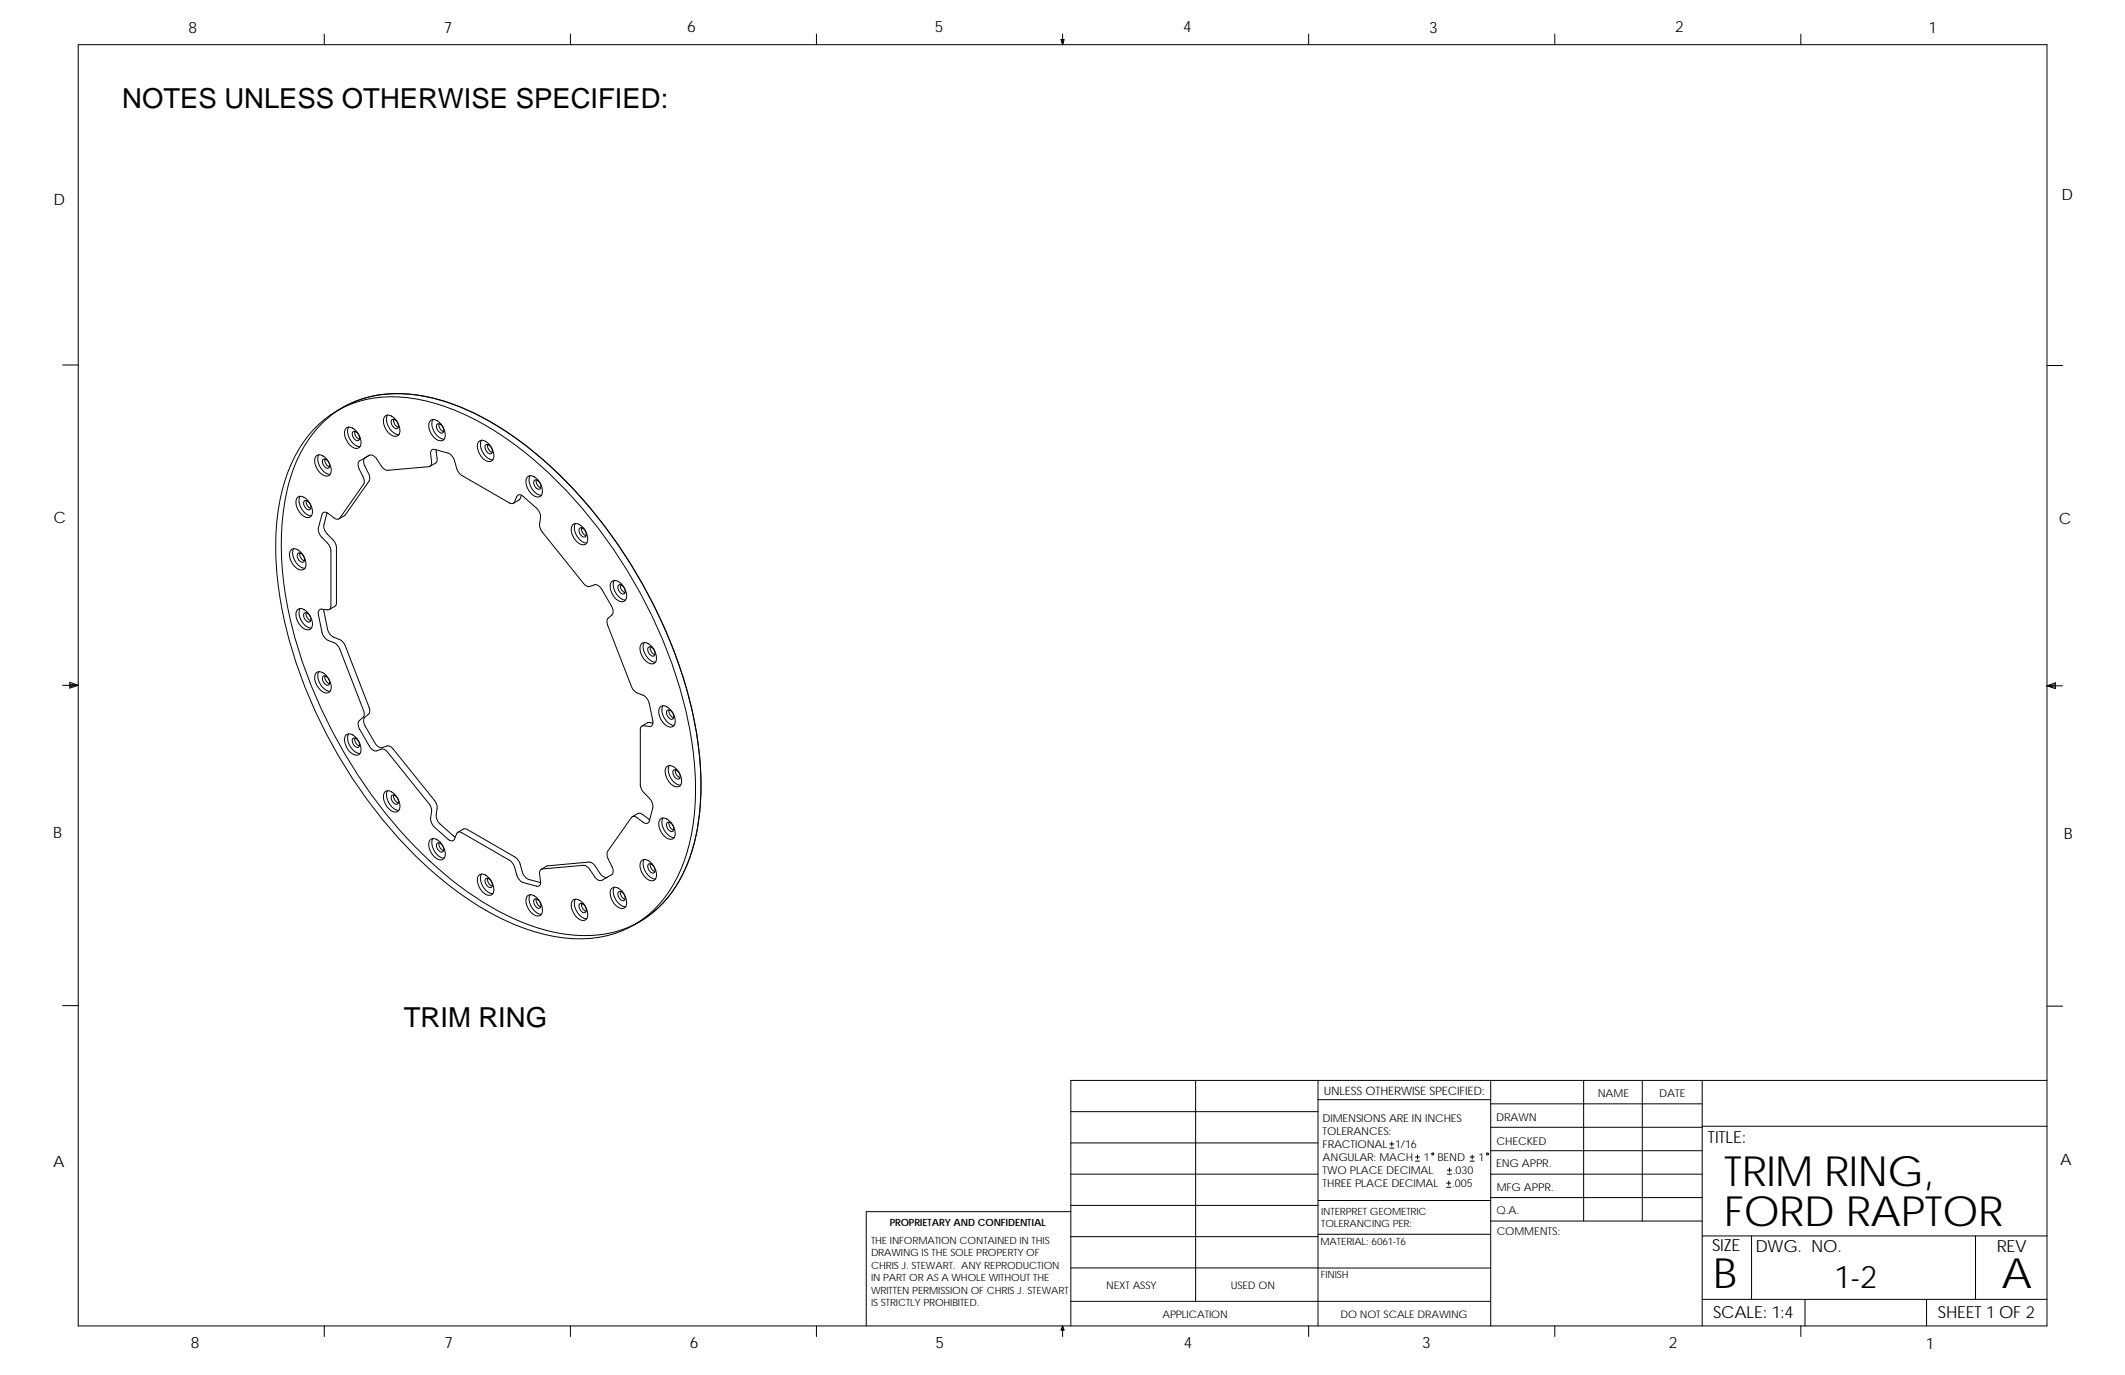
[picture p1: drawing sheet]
<svg xmlns="http://www.w3.org/2000/svg" width="432mm" height="279mm" viewBox="0 0 432 279" stroke-linecap="round" stroke-linejoin="round" font-family="sans-serif">
<g fill="none" stroke="#000" stroke-width=".2">
<path d="M15.9 9.1h400v260.3h-400zM65.9 6.9v2.2M115.9 6.9v2.2M165.9 6.9v2.2M215.6 8h.6l-.3 1.1zM215.7 8l.2 1.1M215.9 6.9v2.2M216 8l-.1 1.1M265.9 6.9v2.2M315.9 6.9v2.2M365.9 6.9v2.2M12.7 74.2h3.2"/>
<path d="M415.9 74.3h3.2M64.2 92.7a1.59 1.59 0 0 1 2.3 .8 2.66 2.66 0 0 1 .5 3 1.64 1.64 0 0 1-2.3-.9 2.65 2.65 0 0 1-.5-2.9zM64.5 86.5a21.6 21.6 0 0 1 17.9-5.7 44.6 44.6 0 0 1 19.5 7.7 91.1 91.1 0 0 1 28.6 32.8 87.4 87.4 0 0 1 10.8 37.1 41.8 41.8 0 0 1-3.6 19.6 21.6 21.6 0 0 1-23.4 12.5 48.8 48.8 0 0 1-23.1-10.6 98.7 98.7 0 0 1-31.8-47.5 66.3 66.3 0 0 1-2.8-28.9 29.3 29.3 0 0 1 7.9-17zM64.8 92.4a3.1 3.1 0 0 0 2.3 4M65.3 86.1a21.6 21.6 0 0 1 18.4-6 46.5 46.5 0 0 1 21.8 9.4 93.3 93.3 0 0 1 28 34.8 84.7 84.7 0 0 1 8.9 32.5 43 43 0 0 1-2.7 18.8 21.9 21.9 0 0 1-16.9 14.2 33.9 33.9 0 0 1-20.2-4 76.8 76.8 0 0 1-25.8-22.5 99.4 99.4 0 0 1-18.9-42.8 52 52 0 0 1 1.7-25.2 26.1 26.1 0 0 1 5.7-9.2zM65.7 93.3a1.18 1.18 0 0 1 1.3 1.5 .54 .54 0 0 1-.6 .4 .54 .54 0 0 1-.5-.4l-.4-.8zM66 93.3a1.52 1.52 0 0 0 1 1.6M68.5 83.5a23.7 23.7 0 0 1 18.8-2.7 52.9 52.9 0 0 1 21.9 11.6 98.7 98.7 0 0 1 32.5 57.7 50.4 50.4 0 0 1-1.6 24.4 23.4 23.4 0 0 1-11.3 13.4M70.3 87.1a1.64 1.64 0 0 1 2.3 .8 2.67 2.67 0 0 1 .5 2.9 1.59 1.59 0 0 1-2.3-.8 2.66 2.66 0 0 1-.5-2.9zM70.8 86.8a3.1 3.1 0 0 0 2.4 4M71.6 87.8a.81 .81 0 0 1 1.3 .6l.1 .3a.58 .58 0 0 1-.2 .8 .58 .58 0 0 1-.8-.3 1.42 1.42 0 0 1-.4-1.4zM72.1 87.7l.2 1 .7 .6"/>
<path d="M73 93.7l2.1-1.2a1.33 1.33 0 0 1 1.5 .8l1 1.6 1 .7 8.5-.8 .4-.2 .2-.4-.2-2.1a.67 .67 0 0 1 .8-.8l2.9 .8 .6 .5a5.4 5.4 0 0 1 1 2.6l.4 .8 .5 .5 10 5.8a.62 .62 0 0 0 .9-.3l.4-1.1a.78 .78 0 0 1 1.3 0l2.7 2.4 .7 .9a3.3 3.3 0 0 1-.1 2.3l.2 .8 .4 .8 8.4 10.5 .6 .5 .5 .1a2.23 2.23 0 0 1 1.6-.3l.6 .4 .4 .5 2 3.4a1.52 1.52 0 0 1 0 1.8l-.7 .6a1.36 1.36 0 0 0-.1 1.4l4.8 12.5 .5 .8a3.3 3.3 0 0 0 1.9 1l.8 .6 .3 .8 .9 4a.71 .71 0 0 1-.7 .9l-1.2-.1a.64 .64 0 0 0-.7 .8v11.3l.2 .7 .5 .8a5.7 5.7 0 0 1 1.7 2l.2 1.1-.8 2.7a.73 .73 0 0 1-1.2 .2l-1.2-.9a.77 .77 0 0 0-1.2-.1l-4.9 7v1l.9 2a1.34 1.34 0 0 1 0 1.7l-2 1.1a1.34 1.34 0 0 1-1.5-.8l-1.1-1.6-.4-.4-.6-.3-8.5 .8-.3 .1-.2 .4 .2 2.2a.65 .65 0 0 1-.9 .8l-2.9-.8-.6-.5a5.4 5.4 0 0 1-.9-2.6l-.4-.8-.5-.5-9.9-5.7a.66 .66 0 0 0-1 .2l-.4 1.1a.78 .78 0 0 1-1.4 0l-2.7-2.4-.6-.9a3 3 0 0 1 0-2.3l-.1-.8-.5-.8-8.3-10.5-.6-.5-.6-.1a1.81 1.81 0 0 1-1.9 .2l-.6-.8-2.1-3.6a1.43 1.43 0 0 1 0-1.6l.9-.7 .1-.6v-.5l-5-12.7-.4-.8a3.3 3.3 0 0 0-1.9-1l-.8-.6-.4-.8-.8-3.8a.78 .78 0 0 1 .7-1.1l1.1 .1a.64 .64 0 0 0 .7-.8v-11.1l-.2-.9-.5-.8a5.1 5.1 0 0 1-1.7-2.1l-.1-.8 .7-2.9a.71 .71 0 0 1 1.3-.2l1.4 1.1 .4 .1 .4-.1 5-7 .1-.4v-.6l-1.1-2.3a1.36 1.36 0 0 1 .1-1.4zM75.1 92.5l-.9 .5a1.33 1.33 0 0 0-.1 1.7l.9 1.7 .1 .6v.6l-4.9 7-1.3 .9M78.2 84.6a1.38 1.38 0 0 1 2 .5 3 3 0 0 1 .8 3.3 1.76 1.76 0 0 1-2.4-.8 2.65 2.65 0 0 1-.4-3zM78.8 84.3a3.1 3.1 0 0 0 2.2 4M79.6 85.3a1.18 1.18 0 0 1 1.3 1.5 .54 .54 0 0 1-.5 .3 .54 .54 0 0 1-.5-.4l-.4-.8zM80 85.2a1.48 1.48 0 0 0 .9 1.6M87.4 85.5a1.38 1.38 0 0 1 2.1 .5 3 3 0 0 1 .7 3.3 1.77 1.77 0 0 1-2.3-.8 2.65 2.65 0 0 1-.5-3zM88 85.3a3.1 3.1 0 0 0 2.3 3.9M88.5 94.1l-1.1 .6M88.6 91.4l.2 2-.1 .5-.2 .2M88.8 86.2a1.18 1.18 0 0 1 1.3 1.5 .54 .54 0 0 1-.5 .3 .54 .54 0 0 1-.5-.3l-.4-.9zM89.2 86.1a1.59 1.59 0 0 0 .9 1.6"/>
<path d="M97.4 89.6a2 2 0 0 1 2.4 1.3 2.14 2.14 0 0 1 .1 2.8 1.86 1.86 0 0 1-2.3-1.3 3 3 0 0 1-.5-2.4zM97.8 89.5a3.1 3.1 0 0 0 2.3 3.9M98.7 90.4a1.16 1.16 0 0 1 1.1 .5 1.16 1.16 0 0 1 0 1.3 1.26 1.26 0 0 1-1.1-1.8zM99.1 90.3l.2 1.1 .7 .5M107.1 96.9a1.38 1.38 0 0 1 2.1 .5 3 3 0 0 1 .8 3.3 1.78 1.78 0 0 1-2.4-.8 2.64 2.64 0 0 1-.5-3zM107.7 96.7a3.1 3.1 0 0 0 2.3 3.9M108.6 97.6a1.16 1.16 0 0 1 1.3 1.5 .55 .55 0 0 1-.5 .3 .55 .55 0 0 1-.5-.3l-.4-.9zM109 97.5a1.48 1.48 0 0 0 .9 1.6M59.1 111.8a1.36 1.36 0 0 1 2.1 .4 2.99 2.99 0 0 1 .7 3.4 1.76 1.76 0 0 1-2.3-.8 2.7 2.7 0 0 1-.5-3zM59.7 111.5a3.1 3.1 0 0 0 2.3 4M60.4 101.1a1.63 1.63 0 0 1 2.3 .8 2.65 2.65 0 0 1 .5 3 1.36 1.36 0 0 1-2-.5 3 3 0 0 1-.8-3.3zM60.5 112.6l.2-.2a1.24 1.24 0 0 1 .9 1.8 1.28 1.28 0 0 1-1.1-1.6z"/>
<path d="M60.9 112.4l.2 1 .7 .6M61 100.8a3.1 3.1 0 0 0 2.3 4M61.8 101.8a1.16 1.16 0 0 1 1.2 .5 1.16 1.16 0 0 1-.1 1.3 1.28 1.28 0 0 1-1.1-1.8zM62.2 101.7a1.59 1.59 0 0 0 .9 1.6M66.5 104.2l-.7 2.6 .1 .8a5.2 5.2 0 0 0 1.7 2.1l.6 .8 .2 .8v11.2l-.3 .7-1.2 .7M106 100.6l-.5 1-1.2 .7M116.4 106.7a1.38 1.38 0 0 1 2 .4 3 3 0 0 1 .8 3.3 1.77 1.77 0 0 1-2.4-.8 2.64 2.64 0 0 1-.4-2.9zM116.9 106.4a3.1 3.1 0 0 0 2.3 4M117.8 107.3a1.18 1.18 0 0 1 1.3 1.5 .55 .55 0 0 1-.5 .3 .55 .55 0 0 1-.5-.3l-.4-.8zM118.2 107.2l-.1 .4 .3 .7 .7 .5M124.4 118.1a2.01 2.01 0 0 1 2.4 1.3 2.14 2.14 0 0 1 .1 2.8 1.86 1.86 0 0 1-2.3-1.3 3.1 3.1 0 0 1-.5-2.4zM124.8 117.9a3.1 3.1 0 0 0 2.3 4"/>
<path d="M125.6 119a.84 .84 0 0 1 1.3 .6l.1 .8-.2 .3a1.26 1.26 0 0 1-1.2-1.7zM126.1 118.8l.2 1 .7 .6M12.7 139.3h3.2M14.2 138.6l1.7 .7-1.7 .5zM14.2 139l1.7 .3M15.9 139.3l-1.7 .2M60.4 123.9a1.59 1.59 0 0 1 2.3 .9 2.66 2.66 0 0 1 .5 2.9 1.64 1.64 0 0 1-2.3-.8 2.65 2.65 0 0 1-.5-3zM61 123.7a3.1 3.1 0 0 0 2.3 3.9M61.8 124.6a1.18 1.18 0 0 1 1.4 1.5 .54 .54 0 0 1-.6 .3 .54 .54 0 0 1-.5-.4l-.4-.8zM62.2 124.5a1.59 1.59 0 0 0 .9 1.6M64.2 136.8a1.63 1.63 0 0 1 2.3 .8 2.66 2.66 0 0 1 .5 2.9 1.36 1.36 0 0 1-2-.4 3 3 0 0 1-.8-3.3zM64.8 136.5a3.1 3.1 0 0 0 2.3 4"/>
<path d="M65.7 137.4a1.16 1.16 0 0 1 1.1 .6 1.16 1.16 0 0 1 0 1.2 1.28 1.28 0 0 1-1.1-1.8zM65.8 123.8l.8 4.3 .4 .7a3.4 3.4 0 0 0 2 1.2l.7 .5 .5 .8 4.9 12.6v.6l-.1 .5a2.18 2.18 0 0 0-1.1 1.2l.2 1.1 2.2 3.9a1.47 1.47 0 0 0 1.4 .7l1.1-.3 .5 .1 .4 .3 8.6 10.6 .4 .8a3.4 3.4 0 0 1-.1 2.1l.2 1.1 .5 .7 3.2 2.8M66 137.4a1.51 1.51 0 0 0 1 1.6M130.3 130.9a1.38 1.38 0 0 1 2.1 .4 3 3 0 0 1 .7 3.3 1.78 1.78 0 0 1-2.3-.8 2.65 2.65 0 0 1-.5-2.9zM130.9 130.6a3.1 3.1 0 0 0 2.3 4M131.8 131.5a1.18 1.18 0 0 1 1.3 1.5 .54 .54 0 0 1-.6 .4 .54 .54 0 0 1-.5-.4l-.4-.9zM132.1 131.4a1.52 1.52 0 0 0 1 1.7M415.9 139.4l1.8 .2M415.9 139.4l1.8-.7v1.2zM415.9 139.4h3.2M417.7 139.1l-1.8 .3M70.5 149.3a1.91 1.91 0 0 1 2.2 1 2.96 2.96 0 0 1 .4 2.9 1.57 1.57 0 0 1-2.2-.6 3.6 3.6 0 0 1-.8-3z"/>
<path d="M70.8 149.1a3.1 3.1 0 0 0 2.4 4M71.6 150.2l.3-.2a1.25 1.25 0 0 1 .9 1.8 1.28 1.28 0 0 1-1.2-1.6zM72.1 150l.2 1 .7 .6M132.7 146.9l-1-.1-1.3 .7M134.1 143.7a1.62 1.62 0 0 1 2.4 .8 2.78 2.78 0 0 1 .4 3 1.38 1.38 0 0 1-2-.5 3 3 0 0 1-.8-3.3zM134.7 143.4a3.1 3.1 0 0 0 2.3 4M135.6 144.3a1.16 1.16 0 0 1 1.3 1.5 .54 .54 0 0 1-.5 .4 .54 .54 0 0 1-.6-.4l-.4-.8zM135.6 155.7a1.93 1.93 0 0 1 2.3 1 2.95 2.95 0 0 1 .3 2.9 1.53 1.53 0 0 1-2.1-.5 3.6 3.6 0 0 1-.8-3zM136 144.3a1.51 1.51 0 0 0 .9 1.6M136 155.6a3.1 3.1 0 0 0 2.3 3.9M136.8 156.6a.84 .84 0 0 1 1.3 .6l.1 .8-.2 .3a1.25 1.25 0 0 1-1.2-1.7zM137.2 156.4v.1a1.49 1.49 0 0 0 1 1.5"/>
<path d="M78.2 161a1.63 1.63 0 0 1 2.3 .8 2.65 2.65 0 0 1 .5 2.9 1.36 1.36 0 0 1-2-.4 2.99 2.99 0 0 1-.8-3.3zM78.8 160.7a3.1 3.1 0 0 0 2.2 4M79.6 161.6a1.16 1.16 0 0 1 1.2 .6 1.16 1.16 0 0 1-.1 1.2 1.26 1.26 0 0 1-1.1-1.8zM80 161.5v.1a1.51 1.51 0 0 0 .9 1.6M87.4 170.7a1.6 1.6 0 0 1 2.3 .8 2.65 2.65 0 0 1 .5 3 1.36 1.36 0 0 1-2-.5 2.97 2.97 0 0 1-.8-3.3zM88 170.4a3.1 3.1 0 0 0 2.3 4M88.8 171.3a1.16 1.16 0 0 1 1.2 .6 1.16 1.16 0 0 1-.1 1.2 1.26 1.26 0 0 1-1.1-1.8zM89.2 171.3a1.53 1.53 0 0 0 .9 1.6M93 169.1l1.2-.6 .8 .1 9.8 5.6 .5 .5 .4 .9a5.3 5.3 0 0 0 .9 2.5l.9 .6 2.4 .6M97.4 177.8a1.91 1.91 0 0 1 2.3 1 2.96 2.96 0 0 1 .4 2.9 1.56 1.56 0 0 1-2.2-.6 3.5 3.5 0 0 1-.8-3zM97.8 177.6a3.1 3.1 0 0 0 2.3 4M98.6 178.7l.3-.2a1.25 1.25 0 0 1 .9 1.8 1.28 1.28 0 0 1-1.2-1.6z"/>
<path d="M99.1 178.5l.2 1 .7 .6M110 176.7l1.3-.8 8.5-.7 .6 .2 .4 .4 1.3 1.9a1.31 1.31 0 0 0 1.3 .5M128.5 165.9l1.4-.7 .7 .3 1.4 1.1M130.3 174.9a1.62 1.62 0 0 1 2.4 .8 2.69 2.69 0 0 1 .4 3 1.36 1.36 0 0 1-2-.5 3 3 0 0 1-.8-3.3zM130.9 174.6a3.1 3.1 0 0 0 2.3 4M131.8 175.6a1.16 1.16 0 0 1 1.1 .5 1.16 1.16 0 0 1 0 1.3 1.25 1.25 0 0 1-1.1-1.8zM132.1 175.5a1.51 1.51 0 0 0 1 1.6M134.1 166.5a1.38 1.38 0 0 1 2.1 .5 3 3 0 0 1 .7 3.3 1.78 1.78 0 0 1-2.3-.8 2.65 2.65 0 0 1-.5-3zM134.7 166.2a3.1 3.1 0 0 0 2.3 4M135.6 167.2a1.16 1.16 0 0 1 1.3 1.4 .54 .54 0 0 1-.5 .4 .54 .54 0 0 1-.6-.4l-.4-.8zM136 167.1a1.52 1.52 0 0 0 .9 1.6M107.1 182.1a1.66 1.66 0 0 1 2.4 .8 2.77 2.77 0 0 1 .5 3 1.38 1.38 0 0 1-2.1-.5 3 3 0 0 1-.8-3.3z"/>
<path d="M107.7 181.8a3.1 3.1 0 0 0 2.3 4M108.6 182.7a1.16 1.16 0 0 1 1.1 .6 1.16 1.16 0 0 1 0 1.2 1.25 1.25 0 0 1-1.1-1.8zM109 182.7a1.51 1.51 0 0 0 .9 1.6M116.4 183a1.38 1.38 0 0 1 2 .5 3.1 3.1 0 0 1 .8 3.3 1.47 1.47 0 0 1-2.1-.5 3 3 0 0 1-.7-3.3zM116.9 182.7a3.1 3.1 0 0 0 2.3 4M117.8 183.6a1.16 1.16 0 0 1 1.1 .6 1.16 1.16 0 0 1 0 1.2 1.25 1.25 0 0 1-1.1-1.8zM118.2 183.6a1.51 1.51 0 0 0 .9 1.6M124.4 180.4a1.91 1.91 0 0 1 2.3 1 2.99 2.99 0 0 1 .4 2.9 1.57 1.57 0 0 1-2.2-.5 3.6 3.6 0 0 1-.8-3zM124.8 180.3a3.1 3.1 0 0 0 2.3 4M125.6 181.3l.3-.2a1.25 1.25 0 0 1 .9 1.9 1.28 1.28 0 0 1-1.2-1.7zM126.1 181.1v.4a1.54 1.54 0 0 0 .9 1.3M12.7 204.3h3.2"/>
<path d="M243 219.5v44.9M267.8 219.5v49.9M302.9 219.5v49.9M321.8 219.5v28.6M333.7 219.5v28.6M345.9 219.5v49.9M415.9 219.5h-198.3v49.9M415.9 204.4h3.2M217.6 225.9h50.2M217.6 238.6h50.2M217.6 232.2h50.2M267.8 223.5h35.1"/>
<path d="M282.4 233.3h.8M282.4 232.5h.8M282.8 232v.9M287.6 235.9h.8M287.6 235.1h.8M288 234.7v.8M294.1 238.6h.9M294.1 237.8h.9M294.4 240v.8M294.5 237.3v.9M298.7 235.9h.9M298.7 235.1h.9"/>
<path d="M299.1 234.7v.8M302.9 238.6h43M302.9 224.3h43M302.9 229.1h43M302.9 233.8h43M345.9 228.9h70M217.6 257.6l85.3 .1M217.6 246.2h-41.6v23.2M217.6 244.9h50.2M217.6 251.3h50.2M267.8 243.9h35.1M267.8 250.8h35.1"/>
<path d="M294 241.3h.8M294 240.4h.8M302.9 243.4h43M302.9 248.1h43M345.9 251.1h70M355.9 251.1v12.9M401.4 251.1v12.9M65.9 269.4v2.2M115.9 269.4v2.2M165.9 269.4v2.2M215.9 269.4l.3 .9h-.6zM215.9 269.4v2.2"/>
<path d="M217.6 264.4h85.3M265.9 269.4v2.2M315.9 269.4v2.2M345.9 264h70M365.9 269.4v2.2M366.8 264v5.4M391.5 264v5.4"/>
<circle cx="291.1" cy="234.5" r=".21"/>
<circle cx="302.2" cy="234.5" r=".21"/>
</g>
<g font-size="8.5">
<text x="350.4" y="241">TRIM RING,</text>
<text x="350.4" y="249.1">FORD RAPTOR</text>
<text x="348.1" y="261.7">B</text>
<text x="406.7" y="261.7">A</text>
</g>
<text font-size="6.3" x="372.7" y="261.7">1-2</text>
<g font-size="5.6">
<text x="24.8" y="21.9">NOTES UNLESS OTHERWISE SPECIFIED:</text>
<text x="82.1" y="208.8">TRIM RING</text>
</g>
<g font-size="3.4">
<text x="347" y="232.3">TITLE:</text>
<text x="347.9" y="254.3">SIZE</text>
<text x="356.7" y="254.3">DWG. NO.</text>
<text x="405.7" y="254.4">REV</text>
<text x="348.1" y="267.9">SCALE: 1:4</text>
<text x="393.8" y="267.9">SHEET 1 OF 2</text>
</g>
<g font-size="3.2">
<text x="38.3" y="6.7">8</text>
<text x="90.2" y="6.8">7</text>
<text x="139.7" y="6.5">6</text>
<text x="189.9" y="6.5">5</text>
<text x="240.4" y="6.6">4</text>
<text x="290.4" y="6.7">3</text>
<text x="340.4" y="6.6">2</text>
<text x="391.8" y="6.7">1</text>
<text x="10.9" y="41.6">D</text>
<text x="418.9" y="40.7">D</text>
<text x="10.8" y="106.3">C</text>
<text x="418.4" y="106.4">C</text>
<text x="10.8" y="170.2">B</text>
<text x="419.4" y="170.6">B</text>
<text x="10.8" y="237.2">A</text>
<text x="418.6" y="236.8">A</text>
<text x="38.8" y="273.9">8</text>
<text x="90.3" y="273.9">7</text>
<text x="140.2" y="273.8">6</text>
<text x="190.1" y="273.9">5</text>
<text x="240.5" y="273.8">4</text>
<text x="289" y="273.9">3</text>
<text x="339.1" y="273.9">2</text>
<text x="391.4" y="274.2">1</text>
</g>
<text font-size="2.4" x="269" y="222.4">UNLESS OTHERWISE SPECIFIED:</text>
<g font-size="2.2">
<text x="304" y="227.7">DRAWN</text>
<text x="324.7" y="222.9">NAME</text>
<text x="337.2" y="222.9">DATE</text>
<text x="268.8" y="228">DIMENSIONS ARE IN INCHES</text>
<text x="268.8" y="230.7">TOLERANCES:</text>
<text x="268.8" y="233.3">FRACTIONAL</text>
<text x="283.5" y="233.3">1/16</text>
<text x="304.1" y="232.6">CHECKED</text>
<text x="268.8" y="238.6">TWO PLACE DECIMAL</text>
<text x="268.8" y="236">ANGULAR: MACH</text>
<text x="289.3" y="236">1</text>
<text x="292.1" y="236">BEND</text>
<text x="295.2" y="238.6">.030</text>
<text x="300.4" y="236">1</text>
<text x="304" y="237.2">ENG APPR.</text>
<text x="268.8" y="241.3">THREE PLACE DECIMAL</text>
<text x="295.1" y="241.3">.005</text>
<text x="304.1" y="242">MFG APPR.</text>
<text x="304.1" y="246.7">Q.A.</text>
<text x="304.1" y="250.9">COMMENTS:</text>
</g>
<g font-size="2.1">
<text x="224.8" y="262">NEXT ASSY</text>
<text x="250.1" y="262">USED ON</text>
<text x="236.2" y="267.8">APPLICATION</text>
<text x="272.4" y="267.9">DO NOT SCALE DRAWING</text>
</g>
<g font-size="2">
<text x="180.8" y="249.2">PROPRIETARY AND CONFIDENTIAL</text>
<text x="268.5" y="246.8">INTERPRET GEOMETRIC</text>
<text x="268.5" y="249.4">TOLERANCING PER:</text>
<text x="177" y="255.3">DRAWING IS THE SOLE PROPERTY OF</text>
<text x="177" y="257.8">CHRIS J. STEWART. ANY REPRODUCTION</text>
<text x="177" y="252.8">THE INFORMATION CONTAINED IN THIS</text>
<text x="268.3" y="252.9">MATERIAL: 6061-T6</text>
<text x="177" y="262.9">WRITTEN PERMISSION OF CHRIS J. STEWART</text>
<text x="177" y="260.3">IN PART OR AS A WHOLE WITHOUT THE</text>
<text x="268.4" y="259.7">FINISH</text>
<text x="177" y="265.4">IS STRICTLY PROHIBITED.</text>
</g>
</svg>
